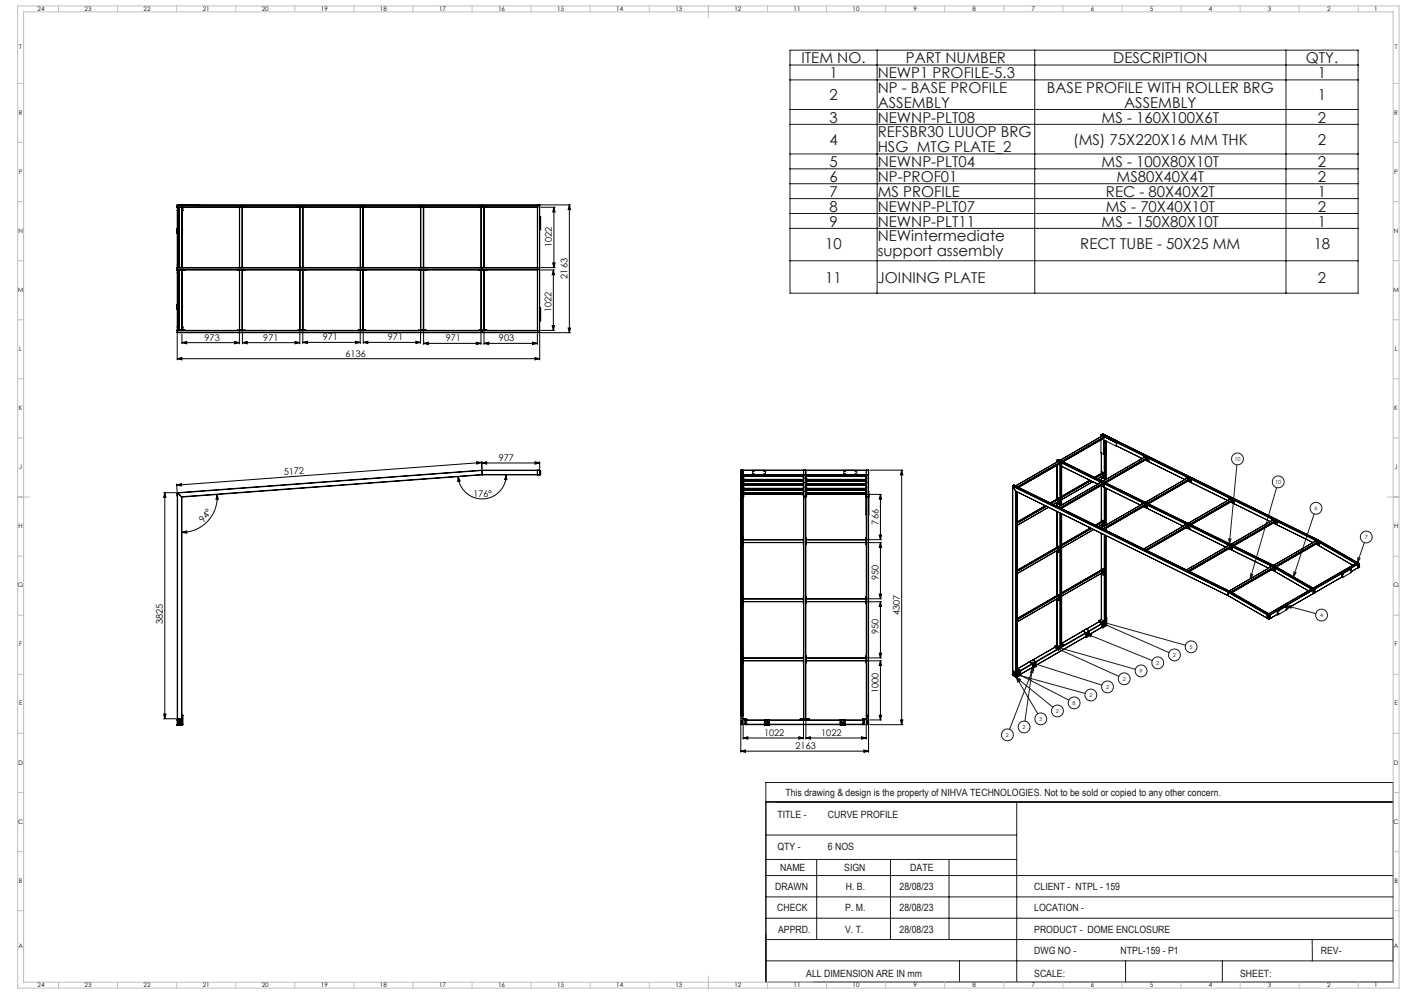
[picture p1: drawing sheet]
<svg xmlns="http://www.w3.org/2000/svg" width="1189mm" height="841mm" viewBox="0 0 1189 841" stroke-linecap="round" stroke-linejoin="round" font-family="sans-serif">
<g fill="none" stroke="#000" stroke-width=".85">
<path d="M458 175h12M458 173h25M469 175l1 4h-2zM469 175v51M482 173l1 4h-2zM482 173v108M458 226h12M458 228h11M468 222h2l-1 4zM468 228l1 4h-2zM468 228v52M458 280h11"/>
<path d="M467 275h2l-1 5zM481 278h2l-1 3zM150 282v22M154 290l4-1v2zM154 283v8M154 290h49M199 289l4 1-4 1zM203 280v11M205 290l4-1v2zM205 290h49M205 280v11M250 289l4 1-4 1z"/>
<path d="M254 280v11M256 290l4-1v2zM256 280v11M256 290h49M301 289l4 1-4 1zM305 280v11M307 290l4-1v2zM307 290h49M307 280v11M352 289l4 1-4 1zM356 280v11M358 291l4-1v2z"/>
<path d="M358 291h49M358 280v12M403 290l4 1-4 1zM407 280v12M410 291l4-1v2zM410 280v12M410 291h45M451 290l4 1-4 1zM455 283v9M457 283v21M458 281h25M150 304l4-1v1z"/>
<path d="M150 304h307M453 303l4 1h-4zM403 391h4l-4 2zM407 390l1 7v-6M407 391l-257 19M408 392l4-1v2zM408 392h49M453 391l4 1-4 1zM457 391v6M736 398h28M763 398v215M763 398l1 4h-2z"/>
<path d="M138 417h11M139 417l1 4h-2zM139 417v191M149 409l1 7M150 410l3-1 1 2zM184 418l1 4h-2zM184 418a30 30 0 0 1-30 32M388 403l1 4h-2zM428 402l1 4h-2zM428 402a20 20 0 0 1-19 20 20 20 0 0 1-21-19M734 418h12M745 418v39"/>
<path d="M745 418l1 4h-2zM154 450l4-1v2zM734 457h12M734 459h12M744 453h2l-1 4zM745 459v48M745 459l1 4h-2zM734 507h12M734 509h12M744 503h2l-1 4zM745 509v48M745 509l1 4h-2z"/>
<path d="M734 557h12M734 559h12M744 553h2l-1 4zM745 559v50M745 559l1 4h-2zM138 604h2l-1 4zM138 608h11M627 609v28M629 609v16M680 609v16M682 609v16M733 609v16"/>
<path d="M735 609v28M736 609h10M736 613h28M744 605h2l-1 4zM762 609h2l-1 4zM627 636l4-1v2zM627 636h108M629 624l4-1v2zM629 624h51M676 623l4 1-4 1zM682 624l4-1v2zM682 624h51"/>
<path d="M729 623l4 1-4 1zM731 635l4 1-4 1zM648 678v153"/>
</g>
<g fill="none" stroke="#191924" stroke-width=".85">
<path d="M669 42h480v206h-480zM669 55h480M742 42v206M876 42v206M1088 42v206M669 68h480M669 93h480M669 105h480M669 130h480M669 143h480M669 155h480M669 168h480"/>
<path d="M669 181h480M669 193h480M669 221h480M1047 393l-7 67M1080 412l-22 78M1112 435l-17 53M1040 456h2l-2 4zM1155 459l-6 17M1149 472h2l-2 4zM1058 486h2l-2 4zM1095 484l2 1-2 3zM1089 513h4l-1 2z"/>
<path d="M1089 513l25 6M920 536l4 1-1 2zM920 536l55 23M930 526l4 1-1 2zM930 525l4 1-1 1zM930 526l59 26M930 525l73 21M893 547h4l-1 2zM893 547l68 19M893 548h4l-1 2zM893 548l54 24M857 570h4l-1 2z"/>
<path d="M857 570l61 17M860 569l4 1-1 2zM860 569l45 23M860 573l4 2-2 1zM860 573l31 25M860 573l3 3-2 1zM860 573l18 31M871 560h4l-1 2zM871 560l61 20M874 565v4h-2zM874 565l-7 45M875 563v5l-2-1z"/>
<path d="M875 563l-21 54M648 662h531v169h-531zM648 678h531M860 678v153M648 706h212M648 727h212M691 727v68M754 727v68M803 727v68M648 759h531M648 741h531M648 777h531"/>
<path d="M648 795h531M1110 795l1 18M648 813h531M812 813v18M953 813v18M1034 813v18"/>
<circle cx="1047" cy="388" r="5"/>
<circle cx="1082" cy="408" r="5"/>
<circle cx="1114" cy="430" r="5"/>
<circle cx="1156" cy="454" r="5"/>
<circle cx="1118" cy="520" r="5"/>
<circle cx="994" cy="554" r="5"/>
<circle cx="1008" cy="547" r="5"/>
<circle cx="951" cy="574" r="5"/>
<circle cx="966" cy="568" r="5"/>
<circle cx="980" cy="561" r="5"/>
<circle cx="909" cy="595" r="5"/>
<circle cx="923" cy="588" r="5"/>
<circle cx="937" cy="581" r="5"/>
<circle cx="867" cy="615" r="5"/>
<circle cx="881" cy="608" r="5"/>
<circle cx="895" cy="602" r="5"/>
<circle cx="853" cy="622" r="5"/>
</g>
<g fill="none" stroke="#c0c0c0" stroke-width=".85">
<path d="M15 5h1169v831h-1169zM20 10h1159v821h-1159zM49 5v5M99 5v5M149 5v5M199 5v5M249 5v5M299 5v5M349 5v5M399 5v5M449 5v5M499 5v5"/>
<path d="M549 5v5M599 5v10M649 5v5M699 5v5M749 5v5M799 5v5M849 5v5M899 5v5M949 5v5M999 5v5M1049 5v5M1099 5v5"/>
<path d="M1149 5v5M15 71h5M1179 71h5M15 121h5M1179 121h5M15 171h5M1179 171h5M15 221h5M1179 221h5M15 271h5M1179 271h5M15 321h5"/>
<path d="M1179 321h5M15 371h5M1179 371h5M15 421h10M1174 421h10M15 471h5M1179 471h5M15 521h5M1179 521h5M15 571h5M1179 571h5M15 621h5"/>
<path d="M1179 621h5M15 671h5M1179 671h5M15 721h5M1179 721h5M15 771h5M1179 771h5M49 831v5M99 831v5M149 831v5M199 831v5M249 831v5"/>
<path d="M299 831v5M349 831v5M399 831v5M449 831v5M499 831v5M549 831v5M599 826v10M649 831v5M699 831v5M749 831v5M799 831v5M849 831v5"/>
<path d="M899 831v5M949 831v5M999 831v5M1049 831v5M1099 831v5M1149 831v5"/>
</g>
<g fill="#000">
<path d="M199 289l4 1-4 1zM154 290l4-1v2z"/>
<path d="M205 290l4-1v2zM250 289l4 1-4 1zM256 290l4-1v2zM301 289l4 1-4 1zM307 290l4-1v2zM352 289l4 1-4 1zM358 291l4-1v2zM403 290l4 1-4 1z"/>
<path d="M150 304l4-1v1zM453 303l4 1h-4zM410 291l4-1v2zM451 290l4 1-4 1z"/>
<path d="M403 391h4l-4 2zM150 410l3-1 1 2z"/>
<path d="M453 391l4 1-4 1zM408 392l4-1v2z"/>
<path d="M139 417l1 4h-2zM138 604h2l-1 4zM469 175l1 4h-2zM468 222h2l-1 4zM468 228l1 4h-2zM467 275h2l-1 5zM482 173l1 4h-2zM481 278h2l-1 3z"/>
<path d="M388 403l1 4h-2zM428 402l1 4h-2z"/>
<path d="M745 418l1 4h-2zM744 453h2l-1 4z"/>
<path d="M154 450l4-1v2zM184 418l1 4h-2z"/>
<path d="M745 459l1 4h-2zM744 503h2l-1 4zM745 509l1 4h-2zM744 553h2l-1 4zM745 559l1 4h-2zM744 605h2l-1 4z"/>
<path d="M762 609h2l-1 4zM763 398l1 4h-2z"/>
<path d="M629 624l4-1v2zM676 623l4 1-4 1zM682 624l4-1v2zM729 623l4 1-4 1zM627 636l4-1v2zM731 635l4 1-4 1z"/>
</g>
<path d="M1040 456h2l-2 4zM1058 486h2l-2 4zM1089 513h4l-1 2zM1095 484l2 1-2 3zM1149 472h2l-2 4zM875 563v5l-2-1zM874 565v4h-2zM860 573l3 3-2 1zM860 573l4 2-2 1zM860 569l4 1-1 2zM857 570h4l-1 2zM871 560h4l-1 2zM893 548h4l-1 2zM893 547h4l-1 2zM920 536l4 1-1 2zM930 526l4 1-1 2zM930 525l4 1-1 1z" fill="#191924"/>
<g fill="none" stroke="#000" stroke-width=".85">
<path d="M150 178h.1M150 174h307M150 173v1M150 173v108M150 176v51h307M150 173h305M150 173h19M150 176v50M151 176v50M152 176v50M154 176v50M154 178h1"/>
<path d="M154 178h.1M154 176v2M155 178h-1M155 176v2M155 176h1M155 175v1M168 175v1M168 175l-18 1 261-1M169 173h.1M201 175v1M201 176h6M203 176v50"/>
<path d="M205 176v50M207 176h.1M207 175v1M252 175v1M252 176h6M254 176v50M256 176v50M258 176h.1M258 175v1M303 175v1M303 176h6M305 176v50"/>
<path d="M307 176v50M309 176h.1M309 175v1M354 175v1M354 176h6M356 176v50M358 176v50M360 176h.1M360 175v1M405 175l1 1M406 176h5M406 175v1"/>
<path d="M407 176v50M408 175h.1M408 174h.1M408 174v1M409 176v50M410 176v50M411 175h.1M411 176h.1M411 175v1M411 175h44v51h-44M455 173h.1M455 173v108"/>
<path d="M455 173h2M457 173h.1M457 173v108M457 175v52M457 173v1M457 175h-307M457 174v1M149 193v4h1M150 193h.1M150 197h.1M154 193h.1M154 193v4"/>
<path d="M457 183h1v11h-1M150 226h.1M150 228h.1M150 229h.1M150 228v1M150 231h.1M150 228h261M150 226h261M150 224h.1M150 229v50M151 229v50M152 229v50"/>
<path d="M154 229v50M155 226h1M155 229h1M155 226h.1M155 228v1M156 226h.1M156 228v1M156 229h.1M201 226h.1M201 229h.1M201 228v1M203 229v50"/>
<path d="M205 229v50M207 226h.1M207 229h.1M207 228v1M252 226h.1M252 229h.1M252 228v1M254 229v50M256 229v50M258 226h.1M258 229h.1M258 228v1"/>
<path d="M303 226h.1M303 229h.1M303 228v1M305 229v50M307 229v50M309 226h.1M309 229h.1M309 228v1M354 226h.1M354 229h.1M354 228v1M356 229v50"/>
<path d="M358 229v50M360 226h.1M360 229h.1M360 228v1M405 226h1M405 229h1M405 226h.1M405 228v1M406 226h.1M406 228v1M407 229v50M408 228h.1"/>
<path d="M408 227h.1M408 227v1M409 229v50M410 229v50M411 226h.1M411 228h.1M411 229h.1M411 228v1M411 229l44-1v52h-44M457 228v52M457 228h-307v51M457 227v1"/>
<path d="M150 258h.1M150 258h-1v3M154 258v3M149 261h.1M150 261h.1M150 277h.1M150 280h307M154 277h1M154 261h.1M154 279h.1M154 277h.1M154 277v2"/>
<path d="M155 279h.1M155 277v2M155 279h1M155 279l-5 1h261M155 279v1M156 279h.1M156 279v1M201 279v1M201 279h6M207 279h.1M207 279v1M252 279v1"/>
<path d="M252 279h6M258 279h.1M258 279v1M303 279v1M303 279h6M309 279h.1M309 279v1M354 279v1M354 279h6M360 279h.1M360 279v1M406 279l-1 1"/>
<path d="M406 279h5M406 279v1M408 280h.1M408 280v1M411 279h.1M411 280h.1M411 279v1M457 280v1M457 261h1v11h-1M150 281h305M408 281h.1M455 281h.1"/>
<path d="M455 281h2M457 281h.1M457 281h-307M932 368v1zM932 368l2 1M932 372v11l2 2M932 368h.1M932 368l182 89M933 369l-36 20M933 367h.1M933 367l183 90M933 367l-1 1"/>
<path d="M934 367l12 6M934 372v13M934 370l11 5M934 369l180 89v-1M934 369l2 1M934 369h.1M934 369l-35 21M934 372v34M935 370l-36 20M935 370l-35 21M935 373v33M936 370h.1"/>
<path d="M936 373v33M936 373v11M945 378l-11-6v13M945 375v3M945 375v2M945 377l21 11M945 377v1M945 377l22 11M408 398h49M408 398h.1M408 398v3M408 398l-258 19"/>
<path d="M455 398h.1M455 398v4v-4M455 398h2M457 398h.1M457 398v4M457 398h1v4h-50M627 398h108M627 398v4M627 398h.1M629 398v207M629 398v4M637 398v4"/>
<path d="M648 398v4M680 398v210M680 398v4M682 398v210M682 398v4M714 398v4M725 398v4M733 398v207M733 398v3M735 398h.1M735 398v4M894 390l183 89"/>
<path d="M894 390v1M894 390h.1M894 390l4 2M895 389v1M895 394l-1 28M895 389l182 90M895 390h.1M895 390l-36 21M896 389l182 89M896 389l184 91M896 389h-1M896 393l2 1"/>
<path d="M896 393l1 1M897 394h.1M897 394l32 16-32-16M897 394v34M897 391l-36 21M897 391v1M897 392h.1M897 392l-35 20M898 392h.1M898 394h.1M898 392v2M898 395v32"/>
<path d="M932 383v18M932 383v16M932 399h.1M932 399l2 1M934 400h.1M936 384h.1M968 386v1M968 386h.1M969 386v1M969 387l-36 20M969 387h2M970 389l2 1"/>
<path d="M971 387h.1M971 387l-36 21M971 387v1M971 388h.1M971 388l-35 20M972 388v2M972 388h.1M972 390h.1M150 419h.1M150 417h.1M150 417v2M150 417v196"/>
<path d="M150 417v192M150 417l4 3M408 401v1M408 401h49M408 401l-254 19M408 402l-254 19M457 402h.1M627 402h.1M627 401v204M627 402h108M627 402h10M627 402v211"/>
<path d="M629 402v206l3 1M629 417h.1M629 413h.1M629 409h.1M629 405h.1M629 419h.1M629 415h.1M629 412h.1M629 411h.1M629 408h.1M629 404h.1M629 417h51"/>
<path d="M629 420h.1M629 402h.1M629 405l51 1M629 411v1M629 409h51M629 413h51M629 416h.1M629 403h51M629 418h51M629 414h51M629 411h51M629 407h51"/>
<path d="M629 402h51M629 410h51M629 406h51M648 402h66M680 419h.1M680 420h.1M680 404h.1M680 402h.1M680 405h.1M680 408h.1M680 411v1M680 412h.1"/>
<path d="M680 415h.1M680 416h.1M680 402v2M680 404v1M680 415v1M680 419v1M680 411h.1M680 417v2M680 405v3M680 409v2M680 413v2M680 402v206"/>
<path d="M682 417h.1M682 413h.1M682 409h.1M682 405h.1M682 419h.1M682 402v206M682 415h.1M682 412h.1M682 411h.1M682 408h.1M682 404h.1M682 417h51"/>
<path d="M682 420h.1M682 413h51M682 416h.1M682 411v1M682 409h51M682 405l51 1M682 402h.1M682 403h51M682 418h51M682 414h51M682 411h51M682 407h51"/>
<path d="M682 402h51M682 410h51M682 406h51M725 402h10M733 416h.1M733 419h.1M733 415h.1M733 411v1M733 412h.1M733 408h.1M733 404h.1M733 402h.1"/>
<path d="M733 405h.1M733 415v20M733 402v2M733 404v1M733 411h.1M733 402v206l-3 1M733 413v2M733 409v2M733 405v3M733 401h.1M735 401v1M735 402h.1"/>
<path d="M735 401v204M735 416v19M735 402v211M735 419h.1M857 411v157M857 411v1M857 412v156M857 411l182 90M857 412l182 89M857 412l2 3M858 410l183 90M858 410l182 90"/>
<path d="M858 410l-1 1M859 415l1 1M859 415l180 89M859 415v155M860 416v150M861 416v150M922 406l-24 14M923 407l-25 14M925 408l-27 15M929 405l4-2zM930 408h.1M930 408v1"/>
<path d="M930 408l4 1M931 408h.1M932 408l-36 21M932 408l1 1M932 411l33 16-33-16M932 404l2 1M932 403v4M932 411v30M932 404v3M932 411v29M932 401l-6 3M932 401h1"/>
<path d="M932 411h3M933 401h.1M933 401l-6 3M933 404h.1M933 401v2M933 409h.1M933 409l-36 21M933 409v1M933 410h.1M933 410l-35 20M934 405h.1M934 400v5"/>
<path d="M934 409v1M934 409l1 1M934 409h.1M934 412v33M935 411h.1M935 410v1M935 410h-1M935 412h-1M935 413v32M936 413v31M936 408v1M1003 406l-34-17 34 17"/>
<path d="M1004 404v1M1004 404h.1M1005 404h.1M1005 404l-36 21M1005 407l34 16M1005 404l2 1M1006 407l2 1M1007 405h.1M1007 405l-36 21M1007 405v1M1007 406h.1M1007 406l-35 20"/>
<path d="M1008 406h.1M1008 406v2M1008 408h.1M154 420v1M154 420v188M154 421v184M627 420h2M680 420h2M735 420h-2M885 428l-24 14M886 428l-25 15M887 429l-26 15"/>
<path d="M894 425l2 1M894 425l1 3M894 433v30M895 422h.1M895 422l-6 3M895 422v1M895 421h-1M895 421h.1M895 421l1 1M895 423h.1M895 423l-6 3M895 425h.1"/>
<path d="M895 425l-4 2M895 423v2M895 423l-5 3M896 422h.1M896 422v4M896 426v1M896 426h.1M897 434v113M898 430h.1M898 435v112M932 440h.1M932 440l2 1"/>
<path d="M966 425v2M967 425h.1M967 425h-1M968 426h.1M968 426l-36 21M968 429l33 16M968 426l1 1M968 428l3 1M969 427h.1M969 427l-36 20M969 427v1M969 427l-35 21"/>
<path d="M969 428h.1M969 428l-35 20M970 428h.1M971 428h.1M971 429h.1M971 428v1M1040 421v2M1040 421h.1M1040 421l4 2M1041 422h.1M1041 422l-36 21M1041 425l34 16"/>
<path d="M1041 422l2 1M1042 424l2 1M1043 423h.1M1043 423l-36 20M1043 424l-35 20M1043 423v1M1043 423l-36 21M1043 424h.1M1044 424h.1M1044 423v1M1044 423h.1M1044 425h.1"/>
<path d="M1044 424v1M1076 439v2M1076 439h.1M1076 439l4 2M1077 440h.1M1078 440l-36 21M1078 440l1 1M629 455h.1M629 457h51M629 459h51M680 455v6M680 455h.1"/>
<path d="M682 455h.1M682 457h51M682 459h51M733 455v6M733 455h.1M861 442l24-14-24 14M923 447l-25 14M923 447l-25 15M924 447l-26 15M925 448l-27 16M930 446l3-2zM932 445l1 1"/>
<path d="M932 444v2M932 451v31M932 441h.1M932 441l-5 3M932 445v1M932 451v30M932 441l1 1M933 442h.1M933 442l-5 3M933 442v2M934 441h.1M934 441v5"/>
<path d="M934 441v4M934 448h.1M934 452v73M935 448h.1M935 453v70M936 453v69M936 447v2M1003 443v1M1003 443h.1M1003 443l4 2M1004 446l33 17M1004 444h1"/>
<path d="M1004 446l3 1M1005 444v1M1005 444l-36 21M1005 445h1M1005 445l-35 20M1007 445h.1M1007 445v2M1007 447h.1M1077 443l34 16M1078 442l2 1M1079 441h.1M1079 441l-36 20"/>
<path d="M1079 441v1M1079 442h.1M1079 442l-35 20M1080 441h.1M1080 443h.1M1080 441v2M1081 443h-1M1112 457v1M1112 457h1M1112 457l4 2M1113 457h-1M1113 457l3 2"/>
<path d="M1114 458h.1M1114 458l-36 20M1114 458h1M1114 457l35 20v1M1115 458v1M1115 458l-36 21-1-1M1115 459h.1M1115 459l-35 20M1115 459l-35 21M1115 457l35 20M1115 457h-1M1116 457l33 19"/>
<path d="M1116 457h-1M1116 459h1M1116 459h.1M1117 459v2M1117 459l30 18M629 461h.1M680 461h.1M682 461h.1M733 461h.1M894 466l2 1M894 466v38M895 462h.1"/>
<path d="M895 463h.1M895 463l-34 19M895 462h1M895 463v1M895 463l-34 20M895 465h.1M895 465l-34 20M895 464v1M895 464l-34 19M896 462v1M896 463v4M896 467h.1"/>
<path d="M896 463h.1M968 464l36-20zM970 466l36-21zM1039 461v1M1039 461h.1M1039 461l4 2M1040 461l-36 21M1041 464l2 1M1042 462l-36 21M1042 462v1M1043 463h.1M1043 463v2"/>
<path d="M1043 465h.1M1075 479v1M1075 479h.1M1075 479l4 2M1076 479h.1M1076 479l-36 21M1076 479l2 1M1077 479l34 20M1078 478l34 20M1078 478l-1 1M1079 479l1 1M1080 480h.1"/>
<path d="M1080 480h1M1081 480h.1M1114 461h.1M1114 461v-1l3 1M1114 461l31 17-31-17M1114 461v-1v1M1117 461h.1M1148 477l-37 21-33-20M1149 478v2M1149 476l-77 44M1149 476l1 1M1150 480h-1"/>
<path d="M1150 477h.1M1150 477l-1 1M1150 477v3M1150 480h.1M1150 477l-76 44M1150 480l-6 3M932 485v39M932 485l2 1M932 486v38M932 482l-34 20M932 482l1 1M932 481h.1"/>
<path d="M932 481l2 1M933 483h.1M933 483l-35 19M933 482h.1M933 485l-35 19M933 485h.1M933 483v2M933 483l-35 20M934 482h.1M934 486h.1M934 482v4M934 486v1"/>
<path d="M1007 483l35-20zM1074 481l-34-17 34 17M1076 482h1M1077 482h.1M1077 482l30 18M1077 482l2 1M1078 480h.1M1078 480l-36 21-1-1M1078 480v1M1078 480l-36 21M1078 481h.1M1078 481l-35 20"/>
<path d="M1079 481h.1M1079 481v2M1079 483h.1M1079 481l31 17M1110 498l-36 21M1111 499v3M1111 499h.1M1112 498l1 1M1112 498l-1 1M1113 499h-2M1113 498h.1M1113 499v2"/>
<path d="M1135 488l-46 27M1135 485l1 1M1135 485v3l1 1M1136 486v3M1144 481v3l-8 5M1144 481l-8 5M1144 481h-1l-8 4M1149 481l-5 3M1149 481h.1M1149 480h.1M629 511h.1M629 505h.1"/>
<path d="M629 507h51M629 509h51M680 511h.1M680 505h.1M680 505v6M682 511h.1M682 505h.1M682 507h51M682 509h51M733 511h.1M733 505v6M733 505h.1"/>
<path d="M894 507l2 1M894 507l1 39M895 504h.1M895 504l-34 19M895 502l-1 1M895 502h.1M895 502l1 1M895 504l-34 20M895 506l-34 20M895 506h.1M895 504v2M896 503v1"/>
<path d="M896 504v4M896 508h.1M896 504h.1M1039 501v3M1039 504h.1M1039 504l35 20M1039 504l33 19M1039 501l35 20-35-20M1039 501h.1M1040 500h1M1040 500l35 20M1040 500l-1 1"/>
<path d="M1041 500l2 1M1042 501h1M1043 501v1M1043 501h.1M1043 502h.1M1072 520h.1M1081 520l-7 4M1081 517h.1M1081 517v3M1088 514h.1M1089 513v3l-8 4M1089 513l-8 4"/>
<path d="M1089 513v-1l-8 5M1111 502h.1M1112 502h-1M1112 502h.1M1113 501l-1 1M916 534h.1M916 534l-18 10 2 2-4 2M916 534h1M916 534l3 1M917 534l2 1M917 534l-18 10M919 539h.1"/>
<path d="M919 535v1l-45 26M919 535l-19 11M919 535h.1M919 535v4M919 532h.1M919 532l-3 2M919 532l3 2M920 539h.1M920 536l-1 1M920 538l1-1-1 1zM921 537l-1 1M921 535h.1"/>
<path d="M921 535v1M922 534h.1M922 534l-3 1M922 537h.1M922 537l-3 2M922 534v3M922 537v1M922 538l-2 1M922 538h.1M930 526l3 1M930 526h.1M930 525v1"/>
<path d="M930 526l-11 6M930 525l2 2M930 526l2 2M931 525h.1M932 524l-2 1M932 524l2 1M932 528l-10 6M932 527h1M932 528h1M932 527v1M933 531h.1M933 531l-11 6"/>
<path d="M933 528l-11 6M933 527v1M933 527v4M933 527h.1M933 526h.1M933 528h.1M933 528v3M934 528h.1M934 530h.1M934 529v1M934 525l-1 2M935 526h.1"/>
<path d="M935 523v1M935 523v3M935 526l-2 1M935 523h.1M935 524h.1M935 524v2M936 527h.1M936 529h.1M936 528h.1M936 528v1M936 525v1M936 525h.1"/>
<path d="M936 523v1M936 522h.1M936 522v1M936 522l-1 1M936 524h.1M936 523h.1M936 523h-1M936 523h1M937 523v6l-4 2M1072 523l2 1M1072 523h.1M1072 520v3"/>
<path d="M1072 520l2 1M1074 524h.1M1074 521v3M1074 521h.1M1075 520v3M1075 523h.1M1075 523l-1 1M1075 520l-1 1M1075 520h.1M629 555h.1M629 559h51M629 557h51"/>
<path d="M680 555h.1M680 555v6M682 555h.1M682 559h51M682 557h51M733 555v6M733 555h.1M874 558h.1M874 558l-3 2M874 558l3 2M877 560h.1M877 560l-3 2"/>
<path d="M893 548h.1M893 547v1M893 548l-19 10M893 547l2 1M893 548l2 1M895 546l-2 1M895 546l2 1M895 548h1M895 549h1M895 548v1M895 549l-19 11M895 548h1z"/>
<path d="M896 548v1M897 547h.1M898 547h-1M899 545h1zM900 546l-5 3-2-2M900 546l-4 3M900 546h.1M900 545v1M629 561h.1M680 561h.1M682 561h.1M733 561h.1"/>
<path d="M857 571v1M857 568v3M857 568h.1M857 567h.1M857 569h.1M857 571h.1M857 567l3 2M857 568l3 2M857 568l2 2M857 572l3-2zM859 572l1 1M859 572v1"/>
<path d="M859 570l-2 1M859 570h1M860 573h-1M860 572h-1M860 569h.1M860 573h.1M860 567h.1M860 567v2M860 570v3M860 570h.1M860 566v1M860 567v6"/>
<path d="M861 567h.1M861 569h.1M861 568v1M861 566h.1M861 570h.1M861 572h.1M861 566h-1M861 566l2 1M861 566l-1 1M861 566h1M862 566h.1M862 569h.1"/>
<path d="M862 566v3M862 567h.1M863 571h.1M863 569h.1M863 567h.1M863 567l11-5-10 6M863 567v1M863 567l-1 1M863 568h.1M863 568l-1 1M863 568h1M864 568v3l-4 2"/>
<path d="M864 568l-2 1M871 560h.1M871 560l-10 6M871 560l3 2M874 562h.1M874 565l-10 5M874 565h.1M874 562v3M874 562l1 1h-1zM874 562v1M875 564h.1M875 563v1"/>
<path d="M875 563l1 1M876 562h.1M876 564h-1M876 564v-1l-1 1M877 563l42-25zM877 563v1M877 563l-3 2M877 560v3M877 564l-3 1M877 564h.1M149 613h.1M149 613v1"/>
<path d="M150 614h.1M150 614h2M150 613h2M150 609h.1M150 608h4M150 613h1h-1v-4h4v4h-1h1M150 609h4M151 613h1M151 612h1M151 613l1-3v3M152 612h.1M152 613h.1"/>
<path d="M152 612v1M152 611h.1M152 611v1M152 610h.1M152 610v2M152 610v1M152 613v1M152 614h.1M152 614h2M152 613h2M154 609h.1M154 608h.1"/>
<path d="M154 608v1M154 605h1M154 605h.1M154 613h.1M154 613h1M154 605v3M154 609v4M154 613v1M154 614h.1M154 605v8M155 613h-1M155 605v8"/>
<path d="M627 613h.1M627 613h20M629 605h.1M629 605h-2M629 608h3M632 608v5M632 609h.1M632 608v1M632 609h45M632 613h15M632 609h15M647 613h.1"/>
<path d="M647 609h.1M647 609h4M647 609v5M647 614h.1M647 614h4M647 613h4M648 611h.1M648 611v1v-1M648 612h2v1h-2zM648 612v1M648 612h.1M648 613h1"/>
<path d="M648 612h1M649 613h.1M649 612h.1M649 611h1M649 611l1 1v-1M649 611h.1M649 612v1M650 611h.1M651 613h.1M651 613v1M651 609v5M651 609h.1"/>
<path d="M651 613h60M651 609h60M677 609h1zM677 609h1M678 608h-1v1M678 609h6M678 608h6M678 608v1M684 608h1v1M684 609h1zM684 609h46M684 608v1"/>
<path d="M711 613h.1M711 609h.1M711 609h4M711 609v5M711 614h.1M711 614h4M711 613h4M712 611v1v-1M712 611h.1M712 612h2v1h-2zM712 612v1M712 612h.1"/>
<path d="M712 613h.1M712 612h2M712 613h2M713 613h.1M713 612h1M713 612h.1M714 611h1M714 611v1l1-1M714 611h.1M714 612h.1M714 612v1M714 613h-2"/>
<path d="M715 613h.1M715 613v1M715 609v5M715 609h.1M715 613h15M715 609h15M730 609h.1M730 608v5M730 608h3M730 608v1M733 605h.1M733 605h2"/>
<path d="M735 605h.1M735 613h.1M735 613h-20"/>
<circle cx="638" cy="399" r=".2"/>
<circle cx="647" cy="399" r=".2"/>
<circle cx="715" cy="399" r=".2"/>
<circle cx="724" cy="399" r=".2"/>
<circle cx="898" cy="393" r=".1"/>
<circle cx="971" cy="389" r=".1"/>
<circle cx="638" cy="401" r=".2"/>
<circle cx="647" cy="401" r=".2"/>
<circle cx="715" cy="401" r=".2"/>
<circle cx="724" cy="401" r=".2"/>
<circle cx="933" cy="400" r=".1"/>
<circle cx="934" cy="410" r=".1"/>
<circle cx="1007" cy="406" r=".1"/>
<circle cx="895" cy="422" r=".1"/>
<circle cx="933" cy="444" r=".1"/>
<circle cx="933" cy="441" r=".1"/>
<circle cx="1006" cy="446" r=".1"/>
<circle cx="1080" cy="442" r=".1"/>
<circle cx="1116" cy="460" r=".1"/>
<circle cx="895" cy="466" r=".1"/>
<circle cx="895" cy="463" r=".1"/>
<circle cx="1042" cy="464" r=".1"/>
<circle cx="933" cy="485" r=".1"/>
<circle cx="1137" cy="488" r=".2"/>
<circle cx="1137" cy="486" r=".2"/>
<circle cx="1143" cy="484" r=".2"/>
<circle cx="1143" cy="482" r=".2"/>
<circle cx="895" cy="504" r=".1"/>
<circle cx="895" cy="507" r=".1"/>
<circle cx="1082" cy="519" r=".2"/>
<circle cx="1082" cy="517" r=".2"/>
<circle cx="1088" cy="516" r=".2"/>
<circle cx="920" cy="537" r=".4"/>
<circle cx="921" cy="536" r=".4"/>
<circle cx="894" cy="547" r=".2"/>
<circle cx="628" cy="608" r=".2"/>
<circle cx="628" cy="606" r=".2"/>
<circle cx="628" cy="606" r=".4"/>
<circle cx="628" cy="608" r=".4"/>
<circle cx="628" cy="610" r=".2"/>
<circle cx="628" cy="612" r=".2"/>
<circle cx="628" cy="610" r=".4"/>
<circle cx="628" cy="612" r=".4"/>
<circle cx="631" cy="610" r=".4"/>
<circle cx="631" cy="612" r=".4"/>
<circle cx="631" cy="610" r=".2"/>
<circle cx="631" cy="612" r=".2"/>
<circle cx="648" cy="611" r=".5"/>
<circle cx="650" cy="611" r=".5"/>
<circle cx="712" cy="611" r=".5"/>
<circle cx="714" cy="611" r=".5"/>
<circle cx="731" cy="612" r=".4"/>
<circle cx="731" cy="610" r=".4"/>
<circle cx="731" cy="610" r=".2"/>
<circle cx="731" cy="612" r=".2"/>
<circle cx="734" cy="612" r=".4"/>
<circle cx="734" cy="610" r=".4"/>
<circle cx="734" cy="610" r=".2"/>
<circle cx="734" cy="612" r=".2"/>
<circle cx="734" cy="606" r=".4"/>
<circle cx="734" cy="608" r=".4"/>
<circle cx="734" cy="608" r=".2"/>
<circle cx="734" cy="606" r=".2"/>
</g>
<g font-size="12.7" fill="#191924">
<text x="678" y="53">ITEM NO.</text>
<text x="767" y="53">PART NUMBER</text>
<text x="942" y="53">DESCRIPTION</text>
<text x="1105" y="53">QTY.</text>
<text x="702" y="66">1</text>
<text x="743" y="66">NEWP1 PROFILE-5.3</text>
<text x="1115" y="66">1</text>
<text x="743" y="79">NP - BASE PROFILE</text>
<text x="886" y="79">BASE PROFILE WITH ROLLER BRG</text>
<text x="702" y="85">2</text>
<text x="1115" y="85">1</text>
<text x="743" y="91">ASSEMBLY</text>
<text x="951" y="91">ASSEMBLY</text>
<text x="702" y="104">3</text>
<text x="743" y="104">NEWNP-PLT08</text>
<text x="932" y="104">MS - 160X100X6T</text>
<text x="1115" y="104">2</text>
<text x="743" y="116">REFSBR30 LUUOP BRG</text>
<text x="702" y="123">4</text>
<text x="908" y="123">(MS) 75X220X16 MM THK</text>
<text x="1115" y="123">2</text>
<text x="743" y="129">HSG MTG PLATE_2</text>
<text x="702" y="141">5</text>
<text x="743" y="141">NEWNP-PLT04</text>
<text x="932" y="141">MS - 100X80X10T</text>
<text x="1115" y="141">2</text>
<text x="702" y="154">6</text>
<text x="743" y="154">NP-PROF01</text>
<text x="945" y="154">MS80X40X4T</text>
<text x="1115" y="154">2</text>
<text x="702" y="167">7</text>
<text x="743" y="167">MS PROFILE</text>
<text x="936" y="167">REC - 80X40X2T</text>
<text x="1115" y="167">1</text>
<text x="702" y="179">8</text>
<text x="743" y="179">NEWNP-PLT07</text>
<text x="936" y="179">MS - 70X40X10T</text>
<text x="1115" y="179">2</text>
<text x="702" y="192">9</text>
<text x="743" y="192">NEWNP-PLT11</text>
<text x="932" y="192">MS - 150X80X10T</text>
<text x="1115" y="192">1</text>
<text x="743" y="204">NEWintermediate</text>
<text x="698" y="211">10</text>
<text x="914" y="211">RECT TUBE - 50X25 MM</text>
<text x="1112" y="211">18</text>
<text x="743" y="217">support assembly</text>
<text x="698" y="239">11</text>
<text x="743" y="239">JOINING PLATE</text>
<text x="1115" y="239">2</text>
</g>
<g font-size="8.5" fill="#191924">
<text x="665" y="674">This drawing &amp; design is the property of NIHVA TECHNOLOGIES. Not to be sold or copied to any other concern.</text>
<text x="658" y="692">TITLE -</text>
<text x="701" y="692">CURVE PROFILE</text>
<text x="658" y="719">QTY -</text>
<text x="701" y="719">6 NOS</text>
<text x="660" y="737">NAME</text>
<text x="714" y="737">SIGN</text>
<text x="770" y="737">DATE</text>
<text x="656" y="753">DRAWN</text>
<text x="716" y="753">H. B.</text>
<text x="761" y="753">28/08/23</text>
<text x="875" y="753">CLIENT - NTPL - 159</text>
<text x="658" y="771">CHECK</text>
<text x="715" y="771">P. M.</text>
<text x="761" y="771">28/08/23</text>
<text x="875" y="771">LOCATION -</text>
<text x="659" y="789">APPRD.</text>
<text x="715" y="789">V. T.</text>
<text x="761" y="789">28/08/23</text>
<text x="875" y="789">PRODUCT - DOME ENCLOSURE</text>
<text x="875" y="807">DWG NO -</text>
<text x="948" y="807">NTPL-159 - P1</text>
<text x="1118" y="807">REV-</text>
<text x="682" y="826">ALL DIMENSION ARE IN mm</text>
<text x="875" y="826">SCALE:</text>
<text x="1049" y="826">SHEET:</text>
</g>
<g font-size="7.8">
<text x="467" y="209" transform="rotate(-90 467 209)">1022</text>
<text x="480" y="236" transform="rotate(-90 480 236)">2163</text>
<text x="467" y="264" transform="rotate(-90 467 264)">1022</text>
<text x="273" y="288">971</text>
<text x="328" y="288">971</text>
<text x="173" y="288">973</text>
<text x="223" y="288">971</text>
<text x="377" y="289">971</text>
<text x="422" y="289">903</text>
<text x="292" y="302">6136</text>
<text x="422" y="390">977</text>
<text x="240" y="402" transform="rotate(-4 240 402)">5172</text>
<text x="401" y="421" transform="rotate(-2 401 421)">176°</text>
<text x="172" y="443" transform="rotate(-51 172 443)">94°</text>
<text x="743" y="444" transform="rotate(-90 743 444)">766</text>
<text x="743" y="491" transform="rotate(-90 743 491)">950</text>
<text x="761" y="521" transform="rotate(-90 761 521)">4307</text>
<text x="138" y="528" transform="rotate(-90 138 528)">3825</text>
<text x="743" y="537" transform="rotate(-90 743 537)">950</text>
<text x="743" y="587" transform="rotate(-90 743 587)">1000</text>
<text x="647" y="623">1022</text>
<text x="695" y="623">1022</text>
<text x="673" y="634">2163</text>
</g>
<g font-size="5.3">
<text x="32" y="9">24</text>
<text x="72" y="9">23</text>
<text x="122" y="9">22</text>
<text x="172" y="9">21</text>
<text x="222" y="9">20</text>
<text x="272" y="9">19</text>
<text x="322" y="9">18</text>
<text x="372" y="9">17</text>
<text x="422" y="9">16</text>
<text x="472" y="9">15</text>
<text x="522" y="9">14</text>
<text x="572" y="9">13</text>
<text x="622" y="9">12</text>
<text x="672" y="9">11</text>
<text x="722" y="9">10</text>
<text x="773" y="9">9</text>
<text x="823" y="9">8</text>
<text x="873" y="9">7</text>
<text x="923" y="9">6</text>
<text x="973" y="9">5</text>
<text x="1023" y="9">4</text>
<text x="1073" y="9">3</text>
<text x="1123" y="9">2</text>
<text x="1163" y="9">1</text>
<text x="16" y="42">T</text>
<text x="1180" y="42">T</text>
<text x="16" y="97">R</text>
<text x="1180" y="97">R</text>
<text x="16" y="147">P</text>
<text x="1180" y="147">P</text>
<text x="16" y="197">N</text>
<text x="1180" y="197">N</text>
<text x="15" y="247">M</text>
<text x="1179" y="247">M</text>
<text x="16" y="297">L</text>
<text x="1180" y="297">L</text>
<text x="16" y="347">K</text>
<text x="1180" y="347">K</text>
<text x="16" y="397">J</text>
<text x="1180" y="397">J</text>
<text x="16" y="447">H</text>
<text x="1180" y="447">H</text>
<text x="15" y="497">G</text>
<text x="1179" y="497">G</text>
<text x="16" y="547">F</text>
<text x="1180" y="547">F</text>
<text x="16" y="597">E</text>
<text x="1180" y="597">E</text>
<text x="16" y="647">D</text>
<text x="1180" y="647">D</text>
<text x="15" y="697">C</text>
<text x="1179" y="697">C</text>
<text x="16" y="747">B</text>
<text x="1180" y="747">B</text>
<text x="16" y="802">A</text>
<text x="1180" y="802">A</text>
<text x="32" y="835">24</text>
<text x="72" y="835">23</text>
<text x="122" y="835">22</text>
<text x="172" y="835">21</text>
<text x="222" y="835">20</text>
<text x="272" y="835">19</text>
<text x="322" y="835">18</text>
<text x="372" y="835">17</text>
<text x="422" y="835">16</text>
<text x="472" y="835">15</text>
<text x="522" y="835">14</text>
<text x="572" y="835">13</text>
<text x="622" y="835">12</text>
<text x="672" y="835">11</text>
<text x="722" y="835">10</text>
<text x="773" y="835">9</text>
<text x="823" y="835">8</text>
<text x="873" y="835">7</text>
<text x="923" y="835">6</text>
<text x="973" y="835">5</text>
<text x="1023" y="835">4</text>
<text x="1073" y="835">3</text>
<text x="1123" y="835">2</text>
<text x="1163" y="835">1</text>
</g>
<g font-size="4.7" fill="#191924">
<text x="1045" y="390">10</text>
<text x="1079" y="409">10</text>
<text x="1112" y="432">6</text>
<text x="1155" y="456">7</text>
<text x="1117" y="522">4</text>
<text x="1007" y="549">5</text>
<text x="993" y="556">2</text>
<text x="979" y="562">2</text>
<text x="964" y="569">9</text>
<text x="950" y="576">2</text>
<text x="936" y="583">2</text>
<text x="922" y="590">2</text>
<text x="908" y="596">8</text>
<text x="894" y="603">2</text>
<text x="880" y="610">3</text>
<text x="865" y="617">2</text>
<text x="851" y="623">2</text>
</g>
</svg>
